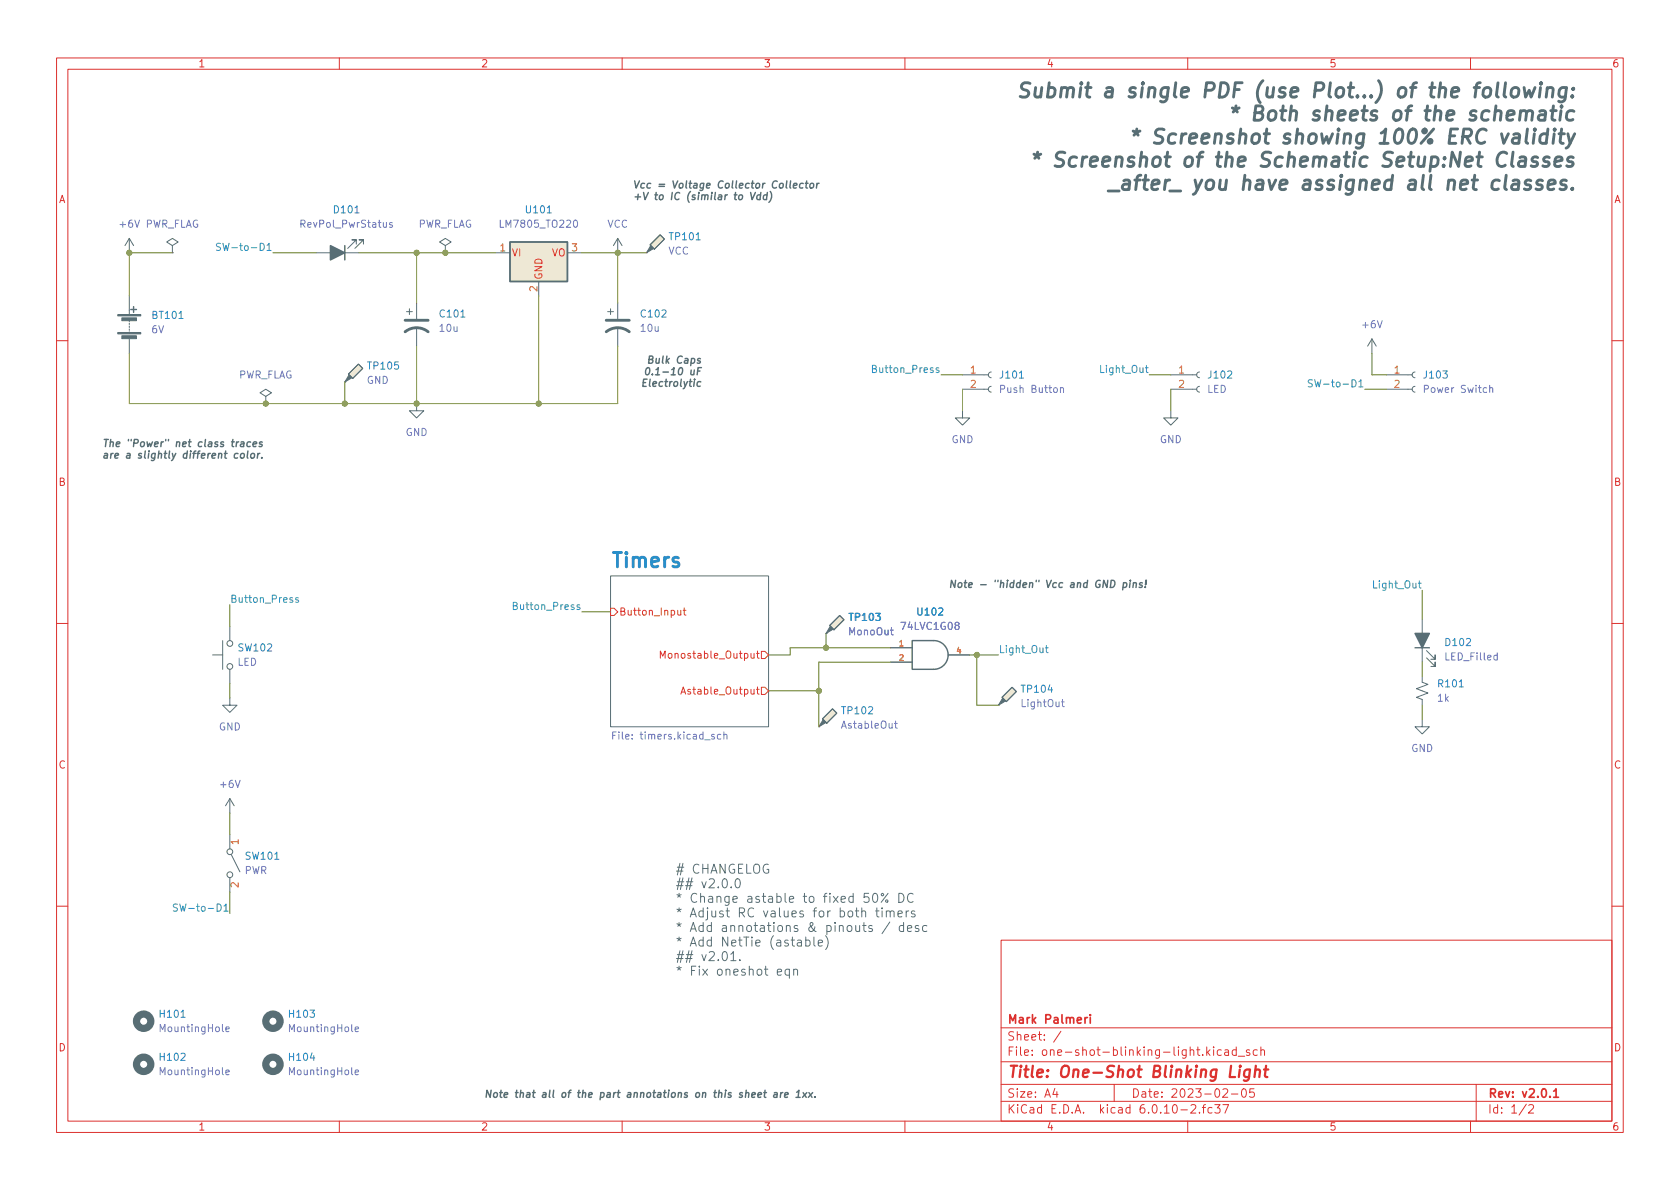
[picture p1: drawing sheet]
<svg xmlns="http://www.w3.org/2000/svg" width="297mm" height="210mm" viewBox="0 0 297 210" stroke-linecap="round" stroke-linejoin="round" font-family="sans-serif">
<g fill="none" stroke="#dc322f" stroke-width=".18">
<path d="M10 10.2h277v190.1h-277zM12 12.2h273v186.1h-273zM60 10.2v2M110 10.2v2M160 10.2v2M210 10.2v2M260 10.2v2M10 60.2h2M285 60.2h2M10 110.2h2M285 110.2h2M10 160.2h2"/>
<path d="M177 166.3h108v32h-108zM285 160.2h2M60 198.3v2M110 198.3v2M160 198.3v2M177 194.8h108M177 191.8h108M177 187.8h108M177 181.8h108M186.5 192.5l-.4 1h1M186.9 193v1M187.6 182.4l-1.3 1.9"/>
<path d="M197 191.8v3M208.8 196.3h1.1M210 198.3v2M210.6 195.5l.5-.2 .3 .2v.3l-.9 1h.9M212.1 196.7v.1M212.6 195.8h.5M213.1 195.3l-.3 .2v1.3M213.5 186.1l.4 .5M213.9 185.6l-.5 .6M214.3 195.9l-.4-.1-.3 .3v.4l.1 .3h.6M214.6 185.1v.2M214.6 185.6v1"/>
<path d="M214.8 195.3h.9l-.5 .6 .4 .1v.7l-.2 .1h-.4l-.2-.1M215.9 185.7l-.4-.1-.3 .3v.4l.2 .3h.5M216.2 192.7l.6-.2 .2 .2 .1 .3-1 1h1M216.2 195.3h1l-.6 1.5M216.6 185.7h.5l.1 .9M217.2 186l-.5 .1a.29 .29 0 0 0-.2 .2 .29 .29 0 0 0 .2 .3h.5M217.7 193.5h1.2M218.6 185.7l-.5-.1-.2 .3v.4l.1 .3h.6M218.6 185.1v1.5M218.9 186.8h1.2M219.7 192.6l.2-.1a.81 .81 0 0 1 .5 .7 .81 .81 0 0 1-.3 .8h-.1a.81 .81 0 0 1-.6-.6 .81 .81 0 0 1 .3-.8zM220.9 185.7l-.3-.1-.2 .2v.3l.5 .1v.4h-.5"/>
<path d="M221.7 192.5h-.7l-.1 .7 .2-.1 .5 .1 .2 .2-.1 .5-.2 .1-.6-.1M222.3 185.7l-.4-.1-.3 .3v.4l.1 .3h.6M222.9 185.8l.2-.2 .4 .1 .1 .9M222.9 185.1v1.5M260 198.3v2M261 191.8v6.5M269.9 195.3l-1.3 1.9M270.3 195.5l.6-.2 .2 .2 .1 .3-1 1h1"/>
</g>
<path d="M191.8 179.9v1M192.3 179.9l-.3 .1-.2 .2M192.8 179.4v.2M192.8 179.9v1M274.7 193l.4-.5v1.5M274.7 194h.9" fill="none" stroke="#dc322f" stroke-width=".3"/>
<path d="M219.2 189.1l-.2 1.4M219.3 188.5l-.1 .1 .1 .1 .1-.1-.1-.1v.2M221 189.2a.66 .66 0 0 0-1 .3l-.1 .6 .2 .3 .2 .1 .6-.1M221 189.1l-.2 1.6a.6 .6 0 0 1-.9 .3M221.9 189.3a.49 .49 0 0 1 .9 .1l-.1 1.1M222 188.5l-.2 2M223.5 189.1h.8M223.9 188.5l-.3 1.7 .1 .2 .4 .1" fill="none" stroke="#dc322f" stroke-width=".4"/>
<path d="M107.9 101.8h28v26.7h-28z" fill="#fff" stroke="#fff" stroke-width=".18"/>
<g fill="none" stroke="#586e75" stroke-width=".18">
<path d="M22.9 42.2l-.8 1.2M22.9 42.2v2.5M22.9 52.3v3.3M22.9 56.6v.3M22.9 57.1v.3M22.9 57.7v.2M22.9 58.2v.2M22.9 58.7v.2M22.9 59.9v2.6M22.9 42.2l.7 1.2M30.5 43.4l1-.6-1-.6-1 .6 1 .6v1.3M30.5 44.7h.1"/>
<path d="M55.9 44.7h7.6M63 43.2v-.8h-.8h.8l-1.5 1.5M64.3 43.2v-.8h-.8h.8l-1.6 1.5M71.9 55.1h1M72.4 54.6v1M73.7 53.6v2.8M73.7 57.9v3.3M78.7 43.4l1.1-.6-1.1-.6-1 .6 1 .6v1.3M78.7 44.7h.1M87.6 44.7h2.6M95.2 49.8v2.5M100.3 44.7h2.6"/>
<path d="M107.4 55.1h1.1M107.9 54.6v1M109.2 42.2v2.5M109.2 53.6v2.8M109.2 57.9v3.3M109.2 42.2l-.7 1.2M109.2 42.2l.8 1.2M114.3 44.7h.1M114.9 43.3l1.8-1.8 .8 .8-1.8 1.8zM242.6 59.9l-.8 1.3M242.6 59.9v2.6M242.6 59.9l.7 1.3"/>
<path d="M47 70.1l1-.6-1-.7-1 .7 1 .6v1.3M47 71.4h.1M61 67.6h.1M61.6 66.2l1.8-1.8 .7 .7-1.7 1.8zM73.7 71.4v1.2h1.2l-1.2 1.3-1.3-1.3h1.3M170.2 72.6v1.3h1.2l-1.2 1.3-1.3-1.3h1.3M170.2 68.8h4.6M170.2 66.3h4.6M175.3 68.3l-.4 .2-.1 .3 .1 .4 .4 .1M175.3 65.8l-.4 .1-.1 .4 .1 .3 .4 .2M207 72.6v1.3h1.3l-1.3 1.3-1.3-1.3h1.3M207 68.8h4.6"/>
<path d="M207 66.3h4.6M212.1 68.3l-.4 .2-.1 .3 .1 .4 .4 .1M212.1 65.8l-.4 .1-.1 .4 .1 .3 .4 .2M245.1 68.8h4.6M245.1 66.3h4.6M250.2 68.3l-.4 .2-.1 .3 .1 .4 .4 .1M250.2 65.8l-.4 .1-.1 .4 .1 .3 .4 .2M37.6 115.8h1.8M39.4 113.3v5.1M40.6 110.7v2.6M40.6 118.4v2.5M107.9 101.8h28v26.7h-28z"/>
<path d="M146 112h.1M146.7 110.6l1.8-1.8 .7 .8-1.8 1.8zM157.5 114.5h3.8M157.5 117.1h3.8M167.6 115.8h3.8M251.5 119.6v1l1 .4-2.1 .8 2.1 .7-2.1 .8 1.1 .4v1M251.5 109.5v7.6M252.2 116.3l1.5 1.6v-.8v.8h-.7M252.2 115.1l1.5 1.5v-.8v.8h-.7M40.6 123.4v1.3h1.3l-1.3 1.3-1.2-1.3h1.2M144.8 128.5h.1M145.4 127.1l1.8-1.8 .8 .8-1.8 1.8z"/>
<path d="M176.5 124.7h.1M178.9 121.5l.8 .8-1.8 1.8-.7-.8zM251.5 127.2v1.3h1.2l-1.2 1.3-1.3-1.3h1.3M40.6 141.2l-.7 1.3M40.6 141.2v2.6M40.6 147.6v2.5M40.6 155.2v2.5M40.6 141.2l.8 1.3M40.9 151.1l1.5 3.1M129.3 156.8v.2M130.2 155.5l.2-.1a.86 .86 0 0 1 .3 1.4l-.2 .2a.86 .86 0 0 1-.4-1.5zM154.4 158.1l.4-.1a1 1 0 0 1 0 1.6 .86 .86 0 0 1-.4-1.5z"/>
<path d="M157 158l-1.2 1.6M158.9 158a.81 .81 0 0 1 .9 .8 .81 .81 0 0 1-.9 .8zM161.4 158.1a.64 .64 0 0 0-.8 0 .64 .64 0 0 0-.2 .8 .6 .6 0 0 0 .4 .6 .6 .6 0 0 0 .6-.1M129.2 168.7l.5-.4v1.6M129.2 169.9h.9M130.8 169.7v.2M137.4 171.9l.8-.1-.1-.3-.4-.1-.3 .2 .1 .8h.6M139.6 171.5l-.5-.1-.3 .3v.4l.2 .3h.6M139.6 171.4v1.6M140.3 171.5l.3-.1 .3 .1 .1 1M140.3 171.4v1.1M142.5 166.3l.4-.1 .3 .3v.5l-.1 .2h-.6"/>
<path d="M142.5 165.7v1.6M143.9 165.7v1.4l.2 .2M144.7 166.8l.7-.2v-.3l-.5-.1-.2 .3 .1 .7h.6M146 165.5a1.83 1.83 0 0 1 0 2.4M154.2 163.7h-.4l-.2 .2 .1 .2 .5 .2v.3h-.6M154.8 161.1h.6M155 160.5v1.4l.1 .2h.3M156 160.5v.2M156 161.1v1M156.7 161.2l.2-.1 .4 .1 .1 .9M156.7 161.1v1M157.3 163l-1.3 2.1"/>
<path d="M157.4 161.3l.2-.2 .4 .1 .1 .9M158.8 161.6l.7-.1v-.3l-.5-.1-.2 .2v.8h.7M159.8 163.7h-.5l-.3 .3v.4l.2 .2h.6M159.8 163.1v1.6M160.2 161.1v1M160.4 164.2l.8-.2-.1-.3h-.4l-.3 .2 .1 .7h.6M160.7 161.1l-.3 .1-.2 .2M161.7 161.2l-.3-.1-.3 .2 .1 .2 .5 .2v.4h-.6M162.4 163.7h-.4l-.2 .2 .1 .2 .5 .2v.3h-.6M163.9 163.7h-.5l-.3 .3v.4l.2 .2h.6"/>
<circle cx="40.6" cy="113.8" r=".51"/>
<circle cx="40.6" cy="117.9" r=".51"/>
<circle cx="40.6" cy="150.6" r=".51"/>
<circle cx="40.6" cy="154.7" r=".51"/>
<circle cx="156" cy="158.2" r=".22"/>
<circle cx="156.8" cy="159.3" r=".22"/>
</g>
<g fill="none" stroke="#cb4b16" stroke-width=".18">
<path d="M107.9 107.6h.7l.6 .6-.6 .6h-.7zM116.8 116.4v-1.3l.4 .9 .4-.9v1.3M119.8 107.9l.1 .8 .3 .1 .2-.1M120.4 107.9v.9M120.8 107.9h.5M121 107.5v1.1l.3 .2M133.7 115.5h.5M133.9 115.1v1.1l.3 .2M134.6 115.2h.7l.6 .6-.6 .7h-.7zM120.4 122.7l.4-1.2 .4 1.2M120.5 122.4h.6M133.7 121.9h.5"/>
<path d="M133.9 121.5v1.1l.3 .1M134.6 121.5h.7l.6 .7-.6 .6h-.7z"/>
</g>
<g fill="none" stroke="#6c71c4" stroke-width=".18">
<path d="M69.4 39.4l-.4-.1-.1 .2v.2l.5 .1v.3h-.5M187.5 68.7l.2-.1h.3v.8M187.5 68.6v.8M263.4 68.7l.2-.1h.3v.8M263.4 68.1v1.3M108.3 130h.5M108.9 129.4h-.6v1.3M127.4 129.9h-.3l-.3 .2 .2 .5h.4M128 130l.2-.1h.3v.8M128 129.4v1.3M158.2 127.9h.4M158.3 127.5v1.1l.3 .2"/>
<path d="M187.7 124.1h.5M187.9 123.7v1.1l.3 .2M39.9 182l.6-.1v-.3h-.4l-.2 .2 .1 .6h.5M39.9 189.6l.6-.1v-.2l-.4-.1-.2 .2 .1 .6h.5M62.8 182l.6-.1-.1-.3h-.3l-.2 .2 .1 .6h.4M62.8 189.6l.6-.1-.1-.2-.3-.1-.2 .2 .1 .6h.4"/>
</g>
<g fill="#eee8d5" stroke="#eee8d5" stroke-width=".18">
<path d="M145.4 127.1l1.8-1.8 .8 .8-1.8 1.8z"/>
<path d="M146.7 110.6l1.8-1.8 .7 .8-1.8 1.8z"/>
<path d="M90.2 42.8h10.1v7h-10.1z"/>
<path d="M114.9 43.3l1.8-1.8 .8 .8-1.8 1.8z"/>
<path d="M178.9 121.5l.8 .8-1.8 1.8-.7-.8z"/>
<path d="M61.6 66.2l1.8-1.8 .7 .7-1.7 1.8z"/>
</g>
<g fill="#586e75" stroke="#586e75" stroke-width=".18">
<path d="M145.5 127.2l.5 .6-1.2 .7z"/>
<path d="M146.8 110.7l.5 .5-1.3 .8z"/>
<path d="M20.8 58.8h4.1v.2h-4.1z"/>
<path d="M20.8 55.6h4.1v.3h-4.1z"/>
<path d="M21.5 59.4h2.6v.5h-2.6z"/>
<path d="M21.5 56.2h2.6v.5h-2.6z"/>
<path d="M115.1 43.4l.5 .5-1.3 .8z"/>
<path d="M177.3 123.4l.5 .5-1.3 .8z"/>
<path d="M61.7 66.3l.5 .5-1.2 .8z"/>
</g>
<g fill="none" stroke="#586e75" stroke-width=".25">
<path d="M132.7 34l.3 1.3 .6-1.3M134.5 34.5h-.5l-.2 .6 .2 .2 .4-.1M134.5 34l-.1 1.3M135.6 34.5h-.5l-.2 .6 .3 .2 .3-.1M135.7 34l-.2 1.3M136.2 33.9a1.47 1.47 0 0 1-.3 1.9M140.3 32.8l.6-.1v-.2h-.5l-.1 .6 .1 .2 .4-.1M142 32.5l-.3-.1-.3 .3 .1 .5h.4M142.4 32.4h.5M142.6 32l-.1 1.1 .3 .2M143.3 32.5l.2-.1 .3 .1v.5l-.1 .2-.3 .1-.2-.2zM144.5 32.4l-.2 .9"/>
<path d="M144.8 32.4l-.4 .3M23.1 54.7h1M23.6 54.2v1M61 43.4v2.6M90.2 42.8h10.1v7h-10.1zM18.4 77.7h.8M18.8 77.7l-.2 1.3M19.5 78.3l.2-.2 .3 .1v.8M19.6 77.7l-.2 1.3M20.6 78.6l.6-.2v-.2l-.4-.1-.2 .2v.6h.5M113.7 67.7h.5M114.3 65.1l.4-.1a.75 .75 0 0 1-.3 1.3l-.2-.1-.1-.4z"/>
<path d="M114.4 67.1h-.6l-.2 1.2h.6M114.8 63.6l.5-.1 .2-.2-.1-.2-.6-.1-.1 1.2 .7-.1 .1-.3-.3-.2M115.4 66.2l-.1 .1M115.9 66.3h.7M116 65.4l.4-.4-.2 1.3M18.5 80.2h.5l-.1 .8M19 80.5l-.6 .1v.2l.1 .2h.4M19.6 80.2l-.1 .8M20 80.2l-.4 .2M20.3 80.6l.6-.1v-.3h-.3l-.2 .2-.1 .6h.5M22.5 80.2h.5l-.1 .8M23 80.5l-.6 .1-.1 .2 .2 .2h.4"/>
<path d="M161.3 113.3h3.8a2.54 2.54 0 0 1 2.5 2.5 2.54 2.54 0 0 1-2.5 2.6h-3.8zM169 102.6l-.2 1.3-.6-1.3-.1 1.3M169.5 103.2l.2-.2 .3 .2v.4l-.1 .2-.3 .1-.2-.1zM170.5 103h.5M170.7 102.6l-.1 1.1 .3 .2M171.3 103.5l.6-.2v-.2h-.5l-.2 .6 .2 .2 .4-.1M250.2 114.5h2.5M86.8 192.8l-.1 1.3-.6-1.3-.2 1.3M87.4 193.3l.2-.1 .3 .1v.5l-.1 .2-.3 .1-.2-.2zM88.4 193.2h.4M88.6 192.8l-.2 1.1 .3 .2M89.1 193.6l.7-.1-.1-.2-.3-.1-.2 .2v.6h.4"/>
<path d="M91.1 193.2h.5M91.4 192.8l-.2 1.1 .3 .2M92 193.3l.2-.1 .3 .1v.8M92.1 192.8l-.2 1.3M93.2 193.3h.5l-.1 .8M93.7 193.5l-.4 .1-.2 .2 .1 .3 .4-.1M94.2 193.2h.4M94.4 192.8l-.1 1.1 .2 .2M96.5 193.5l-.5 .1-.1 .3 .1 .2 .5-.1"/>
</g>
<g fill="none" stroke="#586e75" stroke-width=".51">
<path d="M182.1 14.8a1.08 1.08 0 0 0-1.3 .1 .57 .57 0 0 0 .2 .9l.5 .2a.62 .62 0 0 1 .4 .6 .62 .62 0 0 1-.6 .6l-.9-.2M183.1 15.5l-.2 1.3 .1 .2a.72 .72 0 0 0 1-.1M184.2 15.5l-.2 1.7M185.4 15.6l.3-.1 .7 .1 .2 .4-.1 .7a.83 .83 0 0 1-1.3 .3M185.5 14.6l-.3 2.6M187.7 15.7a.63 .63 0 0 1 1.1 .1l-.2 1.4M187.7 15.5l-.2 1.7M188.8 15.8a.64 .64 0 0 1 .9-.2l.1 .2-.1 1.4M191.1 15.5l-.2 1.7M191.2 14.6l-.1 .2 .1 .1 .1-.1-.1-.2v.3M191.9 15.5h1M192.4 14.6l-.3 2.2 .1 .2 .5 .2"/>
<path d="M195.7 15.6l.2-.1 .7 .1 .1 .2-.1 1.4M196.7 16.1l-.9 .1a.51 .51 0 0 0-.4 .4 .51 .51 0 0 0 .3 .6l.9-.2M217.9 19.1l.6 .2 .6-.2M218 19.8l.5-.5 .3 .5M218.5 18.7v.6M221.9 19.9h.8a.63 .63 0 0 0 .6-.5 .63 .63 0 0 0-.4-.7h-.9l-.3 2.6h1a.68 .68 0 0 0 .6-.7 .68 .68 0 0 0-.6-.7M224.4 19.8a.66 .66 0 0 1 .7-.3 .66 .66 0 0 1 .5 .6l-.1 .7a.69 .69 0 0 1-.6 .5 .69 .69 0 0 1-.7-.5zM226.4 19.6h1M226.9 18.7l-.3 2.2 .1 .2 .5 .2M182.8 27.3l.6 .2 .6-.2M183 28l.4-.5 .3 .5M183.5 26.9l-.1 .6"/>
<path d="M188.3 27a1.08 1.08 0 0 0-1.4 .1 .57 .57 0 0 0 .3 1l.4 .1a.62 .62 0 0 1 .5 .7 .62 .62 0 0 1-.6 .5l-1-.1M190.4 27.9a.84 .84 0 0 0-1.3 .3l-.1 .8 .2 .3 .2 .1 .8-.1M191.5 27.7l-.3 1.7M192.2 27.7a.75 .75 0 0 0-.8 .5M192.8 28.6l1.2-.2v-.5l-.7-.2-.4 .4-.2 1 .1 .2 .3 .1 .7-.1M195 28.6l1.2-.2v-.5l-.8-.2-.4 .4-.1 1 .1 .2 .2 .1 .8-.1M195.9 33.8h2M198.7 32l.3-.2 .7 .2 .1 .2-.2 1.3M199.7 32.4l-.8 .2a.51 .51 0 0 0-.5 .4 .51 .51 0 0 0 .3 .5l.9-.1M200.3 23.2l.6 .2 .7-.2M200.5 23.9l.4-.5 .3 .5M200.7 31.8h.9"/>
<path d="M201 22.8l-.1 .6M201.7 31l-.5 .1-.1 .3-.3 2.1M202.1 31.8h1M202.6 31l-.3 2.2 .1 .2 .5 .1M203.7 32.7l1.2-.3v-.4l-.7-.2-.5 .4-.1 1 .1 .2 .2 .1 .8-.1M205.8 22.9a1.08 1.08 0 0 0-1.3 .2 .57 .57 0 0 0 .2 .9l.5 .1a.62 .62 0 0 1 .4 .7 .62 .62 0 0 1-.6 .5l-.9-.1M206.1 31.8l-.2 1.7M206.8 31.8a.75 .75 0 0 0-.8 .5M206.8 33.8h2M207.9 23.8a.84 .84 0 0 0-1.3 .3l-.1 .8 .2 .3 .3 .1 .7-.1M209 23.7l-.2 1.6M209.7 23.7a.75 .75 0 0 0-.8 .4"/>
<path d="M71.6 58.7a3.3 3.3 0 0 1 4.1 0M71.6 56.6h4.1M107.2 58.7a3.3 3.3 0 0 1 4.1 0M107.2 56.6h4.1"/>
</g>
<g fill="none" stroke="#586e75" stroke-width="1.3">
<circle cx="25.4" cy="188.2" r="1.27"/>
<circle cx="25.4" cy="180.6" r="1.27"/>
<circle cx="48.3" cy="188.2" r="1.27"/>
<circle cx="48.3" cy="180.6" r="1.27"/>
</g>
<g fill="#586e75" stroke="#586e75" stroke-width=".25">
<path d="M250.2 112h2.5l-1.2 2.5z"/>
<path d="M58.4 43.4l2.6 1.3-2.6 1.3z"/>
</g>
<g fill="none" stroke="#2aa198" stroke-width=".18">
<path d="M39 43.1l-.5-.1-.2 .1v.4l.6 .2 .1 .3-.3 .3-.4-.1M39.4 43l.3 1.3 .3-.9 .2 .9 .3-1.3M154.3 65.2h.5l.1-.2v-.3l-.6-.1v1.3h.4l.2-.1 .1-.3-.3-.3M166 65.1l-.3-.1-.2 .2 .1 .2 .4 .1v.3h-.5M232 67.2l-.5-.1-.2 .3 .1 .3 .6 .2v.4l-.2 .1h-.5M232.5 67.1l.3 1.3 .2-.9 .2 .9 .3-1.3M52.8 105.7h-.4l-.1 .2v.1l.5 .2v.3h-.5M90.8 107.1h.5l.1-.2v-.3l-.6-.1v1.3h.4l.2-.1 .1-.3-.3-.3M102.5 107l-.3-.1-.2 .2 .1 .2 .4 .1v.3h-.5M184.8 114.6h.5M185 114.1v1.1l.3 .2M31.4 159.9h-.5l-.2 .1v.3l.6 .3 .1 .3-.3 .2h-.5"/>
<path d="M31.8 159.9l.3 1.2 .2-.9 .3 .9 .3-1.2"/>
</g>
<g fill="none" stroke="#859900" stroke-width=".18">
<path d="M30.5 44.7h-7.6v7.6M48.3 44.7h7.6M63.5 44.7h24.1M73.7 44.7v8.9M95.2 52.3v19.1M102.9 44.7h11.4M109.2 44.7v8.9M61 67.6v3.8M73.7 61.2v10.2M109.2 61.2v10.2h-86.3v-8.9M166.4 66.3h3.8M170.2 68.8v3.8"/>
<path d="M203.2 66.3h3.8M207 68.8v3.8M241.3 68.8h3.8M242.6 62.5v3.8h2.5M40.6 106.9v3.8M102.9 108.2h5M146 112v2.5M157.5 114.5h-17.8v1.3h-3.8M157.5 117.1h-12.7v11.4M171.4 115.8h5.1M172.7 115.8v8.9h3.8M251.5 104.4v5.1"/>
<path d="M251.5 117.1v2.5M40.6 120.9v2.5M135.9 122.2h8.9M251.5 124.7v2.5M40.6 143.8v3.8M40.6 157.7v3.8"/>
</g>
<g fill="#859900" stroke="#859900" stroke-width=".18">
<circle cx="61" cy="71.4" r=".46"/>
<circle cx="47" cy="71.4" r=".46"/>
<circle cx="78.7" cy="44.7" r=".46"/>
<circle cx="73.7" cy="44.7" r=".46"/>
<circle cx="73.7" cy="71.4" r=".46"/>
<circle cx="109.2" cy="44.7" r=".46"/>
<circle cx="95.2" cy="71.4" r=".46"/>
<circle cx="146" cy="114.5" r=".46"/>
<circle cx="144.8" cy="122.2" r=".46"/>
<circle cx="22.9" cy="44.7" r=".46"/>
<circle cx="172.7" cy="115.8" r=".46"/>
</g>
<g font-size="3.5" fill="#586e75">
<text x="196.8" y="17.3">Submit a single PDF (use Plot...) of the following:</text>
<text x="227.9" y="21.4">* Both sheets of the schematic</text>
<text x="196.4" y="29.6">* Screenshot of the Schematic Setup:Net Classes</text>
<text x="210.8" y="25.5">* Screenshot showing 100% ERC validity</text>
<text x="209.2" y="33.6">_after_ you have assigned all net classes.</text>
</g>
<text font-size="3.5" fill="#268bd2" x="108.6" y="100.4">Timers</text>
<text font-size="2.8" fill="#dc322f" x="178" y="190.6">Title: One-Shot Blinking Light</text>
<g font-size="2.2" fill="#586e75">
<text x="119.4" y="154.5"># CHANGELOG</text>
<text x="119.4" y="157.1">## v2.0.0</text>
<text x="119.4" y="159.6">* Change astable to fixed 50% DC</text>
<text x="119.4" y="162.2">* Adjust RC values for both timers</text>
<text x="119.4" y="164.8">* Add annotations &amp; pinouts / desc</text>
<text x="119.4" y="167.4">* Add NetTie (astable)</text>
<text x="119.4" y="170">## v2.01.</text>
<text x="119.4" y="172.5">* Fix oneshot eqn</text>
</g>
<g font-size="2.1" fill="#dc322f">
<text x="178" y="184">Sheet: /</text>
<text x="178" y="181">Mark Palmeri</text>
<text x="178" y="186.7">File: one-shot-blinking-light.kicad_sch</text>
<text x="178" y="196.9">KiCad E.D.A. kicad 6.0.10-2.fc37</text>
<text x="178" y="194.1">Size: A4</text>
<text x="200" y="194.1">Date: 2023-02-05</text>
<text x="263" y="194.1">Rev: v2.0.1</text>
<text x="263" y="196.9">Id: 1/2</text>
</g>
<g font-size="1.8" fill="#dc322f">
<text x="35" y="11.9">1</text>
<text x="85" y="11.9">2</text>
<text x="135" y="11.9">3</text>
<text x="185" y="11.9">4</text>
<text x="235" y="11.9">5</text>
<text x="285" y="11.9">6</text>
<text x="10.3" y="35.9">A</text>
<text x="285.3" y="35.9">A</text>
<text x="10.3" y="85.9">B</text>
<text x="285.3" y="85.9">B</text>
<text x="10.3" y="135.9">C</text>
<text x="285.3" y="135.9">C</text>
<text x="10.3" y="185.9">D</text>
<text x="285.3" y="185.9">D</text>
<text x="35" y="199.9">1</text>
<text x="85" y="199.9">2</text>
<text x="135" y="199.9">3</text>
<text x="185" y="199.9">4</text>
<text x="235" y="199.9">5</text>
<text x="285" y="199.9">6</text>
</g>
<g font-size="1.8" fill="#586e75">
<text x="111.8" y="33.3">Vcc = Voltage Collector Collector</text>
<text x="111.8" y="35.4">+V to IC (similar to Vdd)</text>
<text x="115.8" y="64.3">Bulk Caps</text>
<text x="114.9" y="68.4">Electrolytic</text>
<text x="116.8" y="66.3">0.1-10 uF</text>
<text x="22.6" y="79">The &quot;Power&quot; net class traces</text>
<text x="23.3" y="81.1">are a slightly different color.</text>
<text x="173.8" y="103.9">Note - &quot;hidden&quot; Vcc and GND pins!</text>
<text x="96.5" y="194.1">Note that all of the part annotations on this sheet are 1xx.</text>
</g>
<g font-size="1.8" fill="#6c71c4">
<text x="21.3" y="40.3">+6V PWR_FLAG</text>
<text x="53.5" y="40.3">RevPol_PwrStatus</text>
<text x="73.8" y="40.3">PWR_FLAG</text>
<text x="88.8" y="40.3">LM7805_TO220</text>
<text x="107.4" y="40.3">VCC</text>
<text x="118.1" y="45">VCC</text>
<text x="26.8" y="58.9">6V</text>
<text x="77.8" y="58.7">10u</text>
<text x="113.4" y="58.7">10u</text>
<text x="241" y="58">+6V</text>
<text x="42" y="66.9">PWR_FLAG</text>
<text x="64.8" y="67.9">GND</text>
<text x="177.2" y="69.5">Push Button</text>
<text x="213.4" y="69.5">LED</text>
<text x="252.1" y="69.5">Power Switch</text>
<text x="71.7" y="77.1">GND</text>
<text x="168.2" y="78.4">GND</text>
<text x="205" y="78.4">GND</text>
<text x="150.1" y="112.3">MonoOut</text>
<text x="159.5" y="111.4">74LVC1G08</text>
<text x="41.9" y="117.7">LED</text>
<text x="255.6" y="116.8">LED_Filled</text>
<text x="180.7" y="125">LightOut</text>
<text x="254.2" y="124.1">1k</text>
<text x="38.7" y="129.2">GND</text>
<text x="109.2" y="130.8">File: timers.kicad_sch</text>
<text x="149" y="128.8">AstableOut</text>
<text x="249.5" y="133">GND</text>
<text x="39" y="139.3">+6V</text>
<text x="43.2" y="154.6">PWR</text>
<text x="28.5" y="182.5">MountingHole</text>
<text x="51.4" y="182.5">MountingHole</text>
<text x="28.5" y="190.1">MountingHole</text>
<text x="51.4" y="190.1">MountingHole</text>
</g>
<g font-size="1.8" fill="#268bd2">
<text x="59.2" y="37.7">D101</text>
<text x="93.1" y="37.7">U101</text>
<text x="118.5" y="42.5">TP101</text>
<text x="27" y="56.4">BT101</text>
<text x="77.9" y="56.1">C101</text>
<text x="113.4" y="56.1">C102</text>
<text x="65.2" y="65.3">TP105</text>
<text x="176.9" y="66.9">J101</text>
<text x="213.8" y="66.9">J102</text>
<text x="251.9" y="66.9">J103</text>
<text x="150.3" y="109.8">TP103</text>
<text x="162.4" y="108.8">U102</text>
<text x="42.2" y="115.2">SW102</text>
<text x="255.7" y="114.2">D102</text>
<text x="180.7" y="122.5">TP104</text>
<text x="254.4" y="121.5">R101</text>
<text x="149" y="126.3">TP102</text>
<text x="43.5" y="152">SW101</text>
<text x="28.4" y="180">H101</text>
<text x="51.2" y="180">H103</text>
<text x="28.4" y="187.6">H102</text>
<text x="51.2" y="187.6">H104</text>
</g>
<g font-size="1.8" fill="#2aa198">
<text x="40.3" y="44.3">SW-to-D1</text>
<text x="154.9" y="65.9">Button_Press</text>
<text x="194.8" y="65.9">Light_Out</text>
<text x="233.3" y="68.5">SW-to-D1</text>
<text x="40.6" y="106.6">Button_Press</text>
<text x="91.4" y="107.8">Button_Press</text>
<text x="243.1" y="104">Light_Out</text>
<text x="176.5" y="115.5">Light_Out</text>
<text x="32.7" y="161.2">SW-to-D1</text>
</g>
<g font-size="1.8" fill="#b58900">
<text x="88.4" y="44.4">1</text>
<text x="101.1" y="44.4">3</text>
<text x="95" y="51.5" transform="rotate(-90 95 51.5)">2</text>
<text x="171.6" y="66">1</text>
<text x="171.6" y="68.6">2</text>
<text x="208.4" y="66">1</text>
<text x="208.4" y="68.6">2</text>
<text x="246.5" y="66">1</text>
<text x="246.5" y="68.6">2</text>
<text x="42.2" y="149.3" transform="rotate(-90 42.2 149.3)">1</text>
<text x="42.2" y="157" transform="rotate(-90 42.2 157)">2</text>
</g>
<g font-size="1.8" fill="#cb4b16">
<text x="90.4" y="45.3">VI</text>
<text x="97.5" y="45.3">VO</text>
<text x="95.9" y="49.5" transform="rotate(-90 95.9 49.5)">GND</text>
<text x="109.4" y="108.8">Button_Input</text>
<text x="117.8" y="116.5">Monostable_Output</text>
<text x="121.3" y="122.8">Astable_Output</text>
</g>
<g font-size="1.4" fill="#b58900">
<text x="159" y="114.3">1</text>
<text x="159" y="116.8">2</text>
<text x="169.2" y="115.6">4</text>
</g>
</svg>
